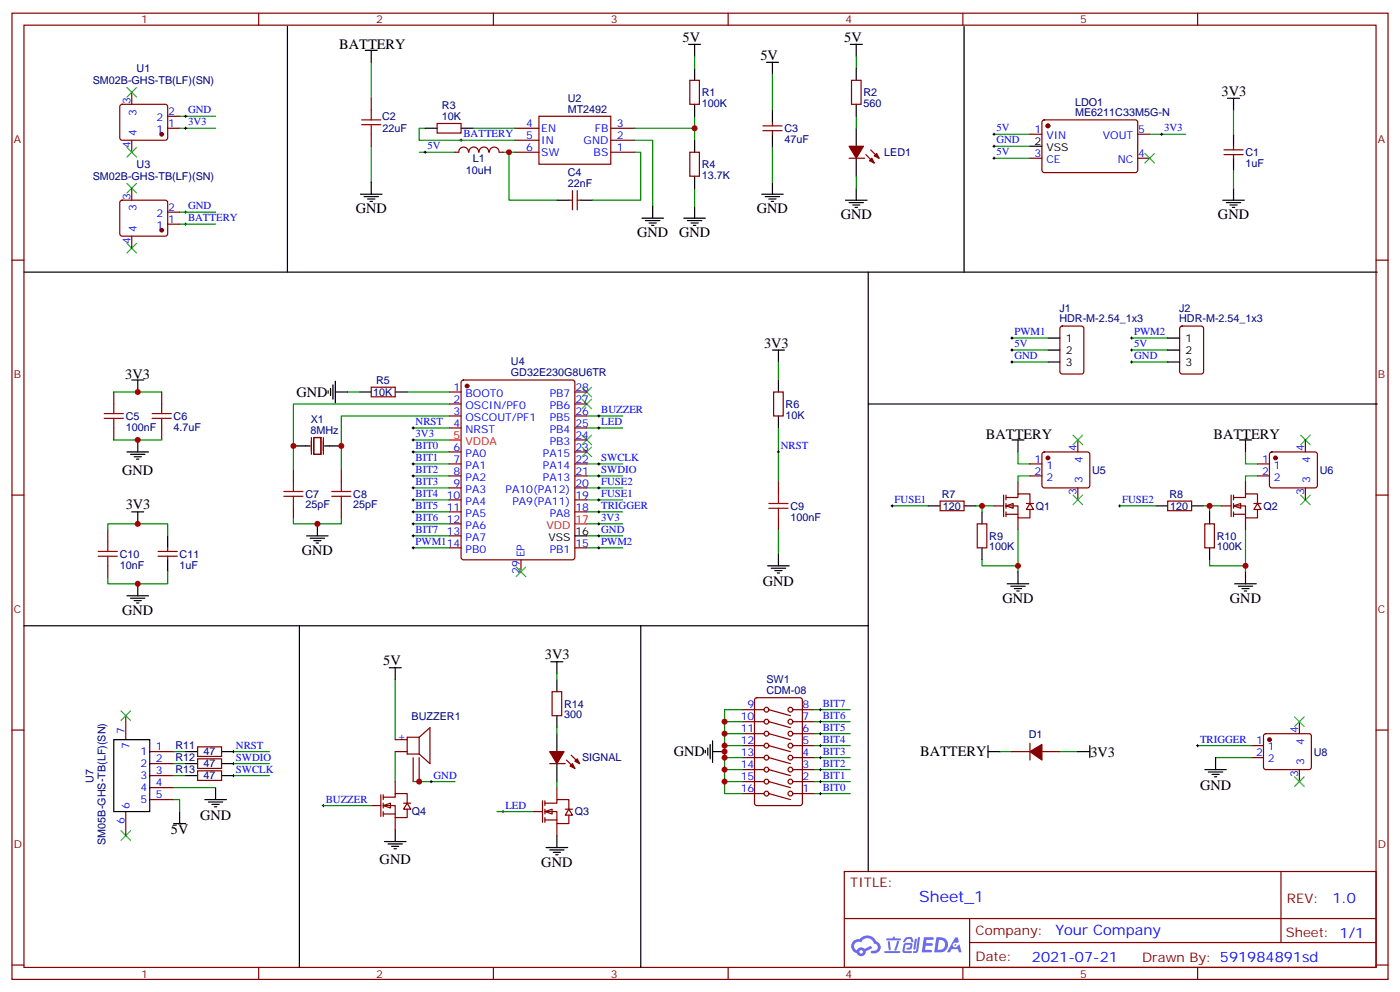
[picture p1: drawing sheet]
<svg xmlns="http://www.w3.org/2000/svg" width="412mm" height="292mm" viewBox="0 0 412 292" stroke-linecap="round" stroke-linejoin="round" font-family="sans-serif">
<g fill="none" stroke="#870000" stroke-width=".35">
<path d="M3.5 3.9h405.4v284.3h-405.4zM7.1 7.4h398.2v277.3h-398.2zM76.2 3.9v3.5M145.3 3.9v3.5M214.5 3.9v3.5M283.6 3.9v3.5M352.8 3.9v3.5M3.5 76.6h3.6M405.3 76.6h3.6M3.5 145.7h3.6M405.3 145.7h3.6M3.5 214.8h3.6"/>
<path d="M405.3 214.8h3.6M248.7 256.5h156.6v28.2h-156.6zM377.3 256.5v20.9M248.7 270.3h156.5M285.6 277.4h119.6M285.6 270.3v14.1M3.5 284h3.6M76.2 284.7v3.5M145.3 284.7v3.5M214.5 284.7v3.5M283.6 284.7v3.5M352.8 284.7v3.5"/>
<path d="M405.3 284h3.6"/>
</g>
<g fill="#5487ff">
<path d="M272.1 275.8h2.6l.3 .2-.1 .6h-2l-.1 .9h1.6l.4 .4-.4 .4h-1.7l-.2 1.2 1.8 .1 .3 .3-.2 .3-2.9 .1z"/>
<path d="M281.4 275.9h.7l.4 1.3-.7 .3a.74 .74 0 0 0-1.1 .3 .74 .74 0 0 0 .5 1 .74 .74 0 0 0 .9-.6l.5-.3 .7 2.3h-.9l-.2-.9h-1.9l-.5 .9h-.9z"/>
<path d="M269.5 276.2h.6l-.4 3a.31 .31 0 0 1-.3 .2 .31 .31 0 0 1-.3-.3z"/>
<path d="M270.4 275.8h.6l-.5 3.9a.89 .89 0 0 1-.7 .7 .89 .89 0 0 1-.9-.3l1-.4z"/>
<path d="M266.8 275.9l.6-.2 1.2 .2 .5 1.2-.6 .2-.4-1-1 .2a.95 .95 0 0 1-1 .8l-.1-.2z"/>
<path d="M266.4 277.6l1.8-.2a1.04 1.04 0 0 1 .6 1.1 1.04 1.04 0 0 1-.8 .9h-.7a.29 .29 0 0 1-.3-.3 .29 .29 0 0 1 .3-.2l.7-.1 .2-.8-1.4 .1-.4 1.7 1.9 .1a.29 .29 0 0 1 .3 .3 .29 .29 0 0 1-.3 .3l-2-.1-.4-.2 .2-2.1z"/>
<path d="M260.5 279.9h4.4a.3 .3 0 0 1 .3 .3 .3 .3 0 0 1-.3 .3h-4.3z"/>
<path d="M264.3 276.9h.6l-.5 1.7a1.02 1.02 0 0 1-.7 1.2l-.2-.3z"/>
<path d="M261.5 277h.6l.3 2.4-.3 .3-.3-.2z"/>
<path d="M261.1 276.2h1.9l.2-.6h.5l-.1 .6h1.5a.29 .29 0 0 1 .3 .3 .29 .29 0 0 1-.3 .2h-3.9z"/>
<path d="M275.8 275.8l-.6 4.5h1.4a2.27 2.27 0 0 0 2.7-2.3 2.27 2.27 0 0 0-2.7-2.2zM276.6 276.6a1.5 1.5 0 0 1 1.8 1.5 1.5 1.5 0 0 1-1.9 1.4h-.3z"/>
<path d="M251.4 277a2.09 2.09 0 0 0 1 3.5 1.37 1.37 0 0 0 1.5 .9 1.37 1.37 0 0 0 1.1-1.4l2-1-.5-.7-1.8 .9a1.4 1.4 0 0 0-2.3 .5 1.32 1.32 0 0 1-.6-1.9 1.32 1.32 0 0 1 1.9-.5 2.02 2.02 0 0 1 2-1.2 2.02 2.02 0 0 1 1.8 1.6 1.09 1.09 0 0 1 1.1 1.4 1.09 1.09 0 0 1-1.6 .7 .41 .41 0 0 0-.5 .3 .41 .41 0 0 0 .4 .5 1.89 1.89 0 0 0 2.4-1.2 1.89 1.89 0 0 0-1.2-2.4 2.98 2.98 0 0 0-5-.7l-1 .2zM253.2 280.1a.52 .52 0 0 1 1 0 .52 .52 0 0 1-1 0z"/>
<circle cx="281.4" cy="278.1" r=".28"/>
</g>
<g fill="none" stroke="#870000" stroke-width=".35">
<path d="M35.5 30.9l.5-.2h12.7l.5 .2 .2 .5-.1 9.4-.6 .5-13-.1-.4-.6v-9.2zM38.8 27.2v3.5M49.4 37.7h3.5M49.4 34.2h3.5M109.4 28.9v3.6M109.4 39.5v3.5M128.8 36.3h7v2.9h-7zM151.7 37.7h7M158.7 34.2h21.2v14.1h-21.2zM179.9 37.7h7.1M203.2 23.6h2.8v7.1h-2.8zM35.5 59.1l.5-.2h12.7l.5 .2 .2 .5-.1 9.5-.6 .4-13-.1-.4-.6v-9.2z"/>
<path d="M38.8 41.3v3.5M38.8 55.4v3.5M151.7 44.8h7M151.7 41.3h7M167.6 58.9h1M168.6 56.1v5.6M170 56.1v5.6M170 58.9h1.1M179.9 44.8h7.1M179.9 41.3h7.1M250.1 46.6h4.6M255.1 45.5l2.4 2.5"/>
<path d="M256.5 44.1l2.4 2.5M38.8 69.5v3.5M49.4 66h3.5M49.4 62.4h3.5M33.5 115.4v3.5M47.6 115.4v3.5M33.5 125.9v3.6M47.6 125.9v3.6M31.7 155.9v3.6M31.7 166.5v3.5M46.6 163.7h5.6M46.6 162.3h5.6"/>
<path d="M49.4 161.2v1.1M49.4 163.7v1M37 210.6v7.1M37 238.8v7.1M44.1 221.2h7.1M44.1 224.7h7.1M44.1 228.2h7.1M44.1 231.8h7.1M44.1 235.3h7.1"/>
</g>
<g fill="#870000" stroke="#870000" stroke-width=".35">
<path d="M250.1 43h4.3l-2.2 3.6z"/>
<path d="M256.1 47.3l.7-.7 .7 1.4z"/>
<path d="M258.2 45.2l.7 1.4-1.4-.7z"/>
<circle cx="47.6" cy="39.5" r=".53"/>
<circle cx="47.6" cy="67.7" r=".53"/>
</g>
<g fill="none" stroke="#008700" stroke-width=".35">
<path d="M109.4 18.3v10.6M204.6 16.6v3.5M252.2 16.6v3.5M52.9 37.7h10.6M52.9 34.2h10.6M125.2 37.7h-1.7v3.6h28.2M139.3 37.7h12.4M204.6 34.2v3.5h-17.6M204.6 37.7v3.6M252.2 34.2v3.5M109.4 43v10.6M123.5 44.8h10.6"/>
<path d="M148.2 44.8h3.5M149.9 44.8v14.1h14.1M187 41.3h5.3v19.4M187 44.8h1.7v14.1h-14.1M252.2 51.9v3.5M52.9 62.4h10.6M52.9 66h10.6M229.3 106.5v5.3M229.3 125.9v15.9M299.9 133v3.5h3.5M31.7 155.9v-1.7h17.7v3.5M229.3 155.9v7.1"/>
<path d="M49.4 168.3v3.5h-17.7v-1.8M51.2 235.3h1.7v3.5M51.2 221.2h3.5M51.2 224.7h3.5M51.2 228.2h3.5M51.2 231.8h12.3M68.8 221.2h10.6M68.8 224.7h10.6M68.8 228.2h10.6"/>
</g>
<g fill="none" stroke="#000" stroke-width=".29">
<path d="M54.3 37.7h.7M54.3 34.2h.7M54.7 33.9v.7M54.7 37.4v.7M124.9 44.8h.7M125.2 44.4v.8M135.5 41.3h.7M135.8 40.9v.7M54.3 62.4h.7M54.3 66h.7M54.7 62.1v.7M54.7 65.6v.7"/>
<path d="M229 133h.7M229.3 132.6v.7M68.4 221.2h.7M68.4 224.7h.7M68.4 228.2h.7M68.8 220.8v.7M68.8 224.4v.7M68.8 227.9v.7"/>
</g>
<path d="M37.4 25.8l2.8 2.8M40.2 25.8l-2.8 2.8M37.4 43.4l2.8 2.8M37.4 54l2.8 2.8M40.2 43.4l-2.8 2.8M40.2 54l-2.8 2.8M37.4 71.6l2.8 2.8M40.2 71.6l-2.8 2.8M35.6 209.2l2.9 2.8M38.5 209.2l-2.9 2.8M35.6 244.5l2.9 2.8M38.5 244.5l-2.9 2.8" fill="none" stroke="#3c3" stroke-width=".35"/>
<g fill="none" stroke="#000" stroke-width=".35">
<path d="M107.6 14.8h3.5M109.4 14.8v3.5M202.8 13.1h3.6M204.6 13.1v3.5M225.8 18.3h3.5M227.5 18.3v3.6M250.5 13.1h3.5M252.2 13.1v3.5M125.2 37.7h3.6M135.8 37.7h3.5M204.6 20.1v3.5M204.6 30.7v3.5"/>
<path d="M252.2 37.7v5.3M106.2 57.2h6.3M107.2 57.9h4.3M108.3 58.6h2.1M109 59.3h.7M109.4 53.6v3.6M164 58.9h3.6M171.1 58.9h3.5M224.4 57.2h6.3M225.4 57.9h4.3M226.5 58.6h2.1M227.2 59.3h.7"/>
<path d="M227.5 53.6v3.6M249.1 58.9h6.3M250.1 59.6h4.3M252.2 46.6v5.3M252.2 55.4v3.5M189.1 64.2h6.3M190.1 64.9h4.3M191.2 65.6h2.1M191.9 66.3h.7M192.3 60.7v3.5M201.4 64.2h6.4M202.5 64.9h4.2"/>
<path d="M203.6 65.6h2.1M204.3 66.3h.7M204.6 60.7v3.5M251.2 60.3h2.1M251.9 61h.7M38.8 111.8h3.5M40.6 111.8v3.6M227.5 103h3.6M229.3 103v3.5M37.4 133h6.3M38.5 133.7h4.2M39.5 134.4h2.1"/>
<path d="M40.2 135.1h.7M40.6 129.5v3.5M298.1 129.5h3.5M299.9 129.5v3.5M38.8 150.6h3.5M40.6 150.6v3.6M49.4 157.7v3.5M37.4 175.3h6.3M38.5 176h4.2M39.5 176.7h2.1M40.2 177.4h.7M40.6 171.8v3.5"/>
<path d="M49.4 164.7v3.6M226.1 166.5h6.4M227.2 167.2h4.2M228.2 167.9h2.2M229 168.6h.7M229.3 163v3.5M33.5 217.7h10.6v21.1h-10.6zM52.9 238.8v3.6M60.3 235.3h6.4M61.4 236h4.2M62.4 236.7h2.2M63.1 237.4h.8"/>
<path d="M63.5 231.8v3.5M51.2 242.4h3.5"/>
</g>
<g fill="none" stroke="#a10000" stroke-width=".35">
<path d="M106.5 36.7h5.7M106.5 35.3h5.7M109.4 32.5v2.8M109.4 36.7v2.8M33.5 118.9v2.8M47.6 118.9v2.8M30.7 123.1h5.6M30.7 121.7h5.6M33.5 123.1v2.8M44.8 123.1h5.6M44.8 121.7h5.6M47.6 123.1v2.8"/>
<path d="M31.7 159.5v2.8M28.9 162.3h5.7M28.9 163.7h5.7M31.7 163.7v2.8"/>
</g>
<path d="M296.3 148.9l2.1-.7v1.4z" fill="#fff" stroke="#870000" stroke-width=".35"/>
<g fill="none" stroke="#870000" stroke-width=".35">
<path d="M303.4 136.5h3.5M307.2 133.2l.4-.2h12.7l.5 .2 .2 .5v9.4l-.7 .5-13-.1-.4-.6v-9.2zM317.5 129.5v3.5M370.4 136.5h3.5M374.2 133.2l.4-.2h12.7l.5 .2 .3 .5-.1 9.4-.7 .5-12.9-.1-.5-.6v-9.2zM384.5 129.5v3.5M276.9 147.5h7.1v2.8h-7.1zM287.9 154.2h2.8v7h-2.8zM292.8 148.9h2.8M295.6 145.7v6.3M296.3 146.4h3.6v-1.1h3.5v2.9M296.3 148.9h3.6v3.5h3.5v-2.5"/>
<path d="M296.3 151.3h3.6M296.3 145.7v1.4M296.3 148.2v1.4M296.3 150.6v1.4M299.9 141.8v3.5M299.9 152.4v3.5M302.3 148.2h2.1M303.4 148.2l1 1.7h-2.1zM303.4 140.1h3.5M317.5 143.6v3.5M344 147.5h7v2.8h-7zM354.9 154.2h2.8v7h-2.8z"/>
<path d="M370.4 140.1h3.5M384.5 143.6v3.5"/>
</g>
<path d="M262.8 148.9h10.6M287.5 148.9h5.3M289.3 148.9v1.7M299.9 155.9v12.4M303.4 140.1h-3.5v1.7M329.8 148.9h10.6M354.5 148.9h5.3M356.3 148.9v1.7M366.9 155.9v12.4M370.4 140.1h-3.5v1.7M289.3 164.7v1.8h10.6M356.3 164.7v1.8h10.6" fill="none" stroke="#008700" stroke-width=".35"/>
<g fill="none" stroke="#000" stroke-width=".35">
<path d="M273.4 148.9h3.5M284 148.9h3.5M289.3 150.6v3.6M340.4 148.9h3.6M351 148.9h3.5M356.3 150.6v3.6M289.3 161.2v3.5M296.7 171.8h6.3M297.7 172.5h4.3M298.8 173.2h2.1M299.5 173.9h.7M299.9 168.3v3.5"/>
<path d="M356.3 161.2v3.5M363.7 171.8h6.4M364.8 172.5h4.2M365.8 173.2h2.1M366.5 173.9h.7M366.9 168.3v3.5"/>
</g>
<path d="M262.5 148.9h.7M262.8 148.5v.7M329.5 148.9h.7M329.8 148.5v.7" fill="none" stroke="#000" stroke-width=".29"/>
<g fill="#870000" stroke="#870000" stroke-width=".35">
<circle cx="308.7" cy="134.8" r=".53"/>
<circle cx="375.7" cy="134.8" r=".53"/>
</g>
<path d="M316.1 128.1l2.8 2.8M318.9 128.1l-2.8 2.8M383.1 128.1l2.8 2.8M385.9 128.1l-2.8 2.8M316.1 145.7l2.8 2.8M318.9 145.7l-2.8 2.8M383.1 145.7l2.8 2.8M385.9 145.7l-2.8 2.8" fill="none" stroke="#3c3" stroke-width=".35"/>
<path d="M363.4 148.9l2.1-.7v1.4z" fill="#fff" stroke="#870000" stroke-width=".35"/>
<g fill="none" stroke="#870000" stroke-width=".35">
<path d="M312.4 96.2l.5-.2h5.7l.6 .4 .1 13-.5 .6-5.9 .1-.6-.5-.1-12.9zM347.7 96.2l.5-.2h5.6l.7 .4v13l-.4 .6-5.9 .1-.7-.5v-12.9zM359.8 148.9h2.9M362.7 145.7v6.3M363.4 146.4h3.5v-1.1h3.5v2.9M363.4 148.9h3.5v3.5h3.5v-2.5M363.4 151.3h3.5M363.4 145.7v1.4M363.4 148.2v1.4M363.4 150.6v1.4M366.9 141.8v3.5M366.9 152.4v3.5"/>
<path d="M369.4 148.2h2.1M370.4 148.2l1.1 1.7h-2.1zM218.7 219.4h6.4M218.7 215.9h6.4M218.7 212.4h6.4M218.7 208.8h6.4M222.5 205.5l.5-.2h12.7l.6 .4 .1 30.7-.5 .6-12.9 .1-.7-.5-.1-30.6zM226.5 219.4l6.3 1.8M226.5 215.9l6.3 1.8M226.5 212.4l6.3 1.7M226.5 208.8l6.3 1.8M233.5 219.4h6.4"/>
<path d="M233.5 215.9h6.4M233.5 212.4h6.4M233.5 208.8h6.4M303.4 218.7v5M368.7 219.4h3.5M372.4 216.1l.5-.2h12.7l.5 .2 .2 .5-.1 9.5-.6 .4-13-.1-.4-.6v-9.2zM382.8 212.4v3.5M218.7 233.5h6.4M218.7 230h6.4M218.7 226.5h6.4M218.7 223h6.4M226.5 233.5l6.3 1.8"/>
<path d="M226.5 230l6.3 1.8M226.5 226.5l6.3 1.7M226.5 223l6.3 1.7M233.5 233.5h6.4M233.5 230h6.4M233.5 226.5h6.4M233.5 223h6.4M298.1 221.2h5.3M306.9 221.2h5.3M368.7 223h3.5M382.8 226.5v3.5"/>
<circle cx="225.8" cy="219.4" r=".71"/>
<circle cx="225.8" cy="212.4" r=".71"/>
<circle cx="225.8" cy="208.8" r=".71"/>
<circle cx="225.8" cy="215.9" r=".71"/>
<circle cx="232.8" cy="212.4" r=".71"/>
<circle cx="232.8" cy="208.8" r=".71"/>
<circle cx="232.8" cy="215.9" r=".71"/>
<circle cx="232.8" cy="219.4" r=".71"/>
<circle cx="225.8" cy="230" r=".71"/>
<circle cx="225.8" cy="226.5" r=".71"/>
<circle cx="225.8" cy="223" r=".71"/>
<circle cx="225.8" cy="233.5" r=".71"/>
<circle cx="232.8" cy="223" r=".71"/>
<circle cx="232.8" cy="233.5" r=".71"/>
<circle cx="232.8" cy="230" r=".71"/>
<circle cx="232.8" cy="226.5" r=".71"/>
</g>
<g fill="none" stroke="#008700" stroke-width=".35">
<path d="M204.6 55.4v5.3M298.1 99.5h10.6M333.4 99.5h10.6M298.1 103h10.6M298.1 106.5h10.6M333.4 103h10.6M333.4 106.5h10.6M366.9 133v3.5h3.5M213.4 212.4h5.3M213.4 215.9h5.3M213.4 219.4h5.3M218.7 208.8h-5.3v24.7h5.3"/>
<path d="M239.9 208.8h10.6M239.9 212.4h10.6M239.9 215.9h10.6M239.9 219.4h10.6M352.8 219.4h15.9M213.4 223h5.3M213.4 226.5h5.3M213.4 230h5.3M239.9 223h10.6M239.9 226.5h10.6M239.9 230h10.6M239.9 233.5h10.6"/>
<path d="M294.6 221.2h3.5M312.2 221.2h5.3M358.1 223h10.6"/>
</g>
<g fill="none" stroke="#000" stroke-width=".35">
<path d="M308.7 99.5h3.5M344 99.5h3.5M308.7 106.5h3.5M308.7 103h3.5M344 106.5h3.5M344 103h3.5M365.1 129.5h3.6M366.9 129.5v3.5M162.3 194.7h3.5M164 194.7v3.6M209.2 219.1v4.2M209.9 218v6.4"/>
<path d="M291 219.4v3.6M321 219.4v3.6M207.8 220.8v.7M208.5 220.1v2.1M209.9 221.2h3.5M291 221.2h3.6M317.5 221.2h3.5M354.9 226.5h6.3M356 227.2h4.2M357 227.9h2.1M357.7 228.6h.7M358.1 223v3.5"/>
<path d="M113.2 247.6h6.4M114.3 248.4h4.2M115.4 249.1h2.1M116.1 249.8h.7M116.4 244.1v3.5M160.9 249.4h6.3M161.9 250.1h4.3M163 250.8h2.1M163.7 251.5h.7M164 245.9v3.5"/>
</g>
<g fill="none" stroke="#000" stroke-width=".29">
<path d="M297.7 99.5h.7M298.1 99.1v.7M333 99.5h.7M333.4 99.1v.7M297.7 103h.7M297.7 106.5h.7M298.1 102.7v.7M298.1 106.2v.7M333 103h.7M333 106.5h.7M333.4 102.7v.7M333.4 106.2v.7"/>
<path d="M352.4 219.4h.7M352.8 219.1v.7"/>
</g>
<g fill="#870000" stroke="#870000" stroke-width=".35">
<path d="M303.4 221.2l3.5-2.1v4.6z"/>
<circle cx="373.9" cy="217.7" r=".53"/>
</g>
<path d="M381.4 211l2.8 2.8M384.2 211l-2.8 2.8M381.4 228.6l2.8 2.8M384.2 228.6l-2.8 2.8" fill="none" stroke="#3c3" stroke-width=".35"/>
<path d="M160.5 238.8l2.1-.7v1.4z" fill="#fff" stroke="#870000" stroke-width=".35"/>
<g fill="none" stroke="#870000" stroke-width=".35">
<path d="M162.6 203.6h2.9v7h-2.9zM157 238.8h2.8M159.8 235.7v6.3M160.5 236.4h3.5v-1.1h3.6v2.8M160.5 238.8h3.5v3.6h3.6v-2.5M160.5 235.7v1.4M160.5 238.1v1.4M164 231.8v3.5M166.5 238.1h2.1M167.6 238.1l1 1.8h-2.1zM160.5 241.3h3.5M160.5 240.6v1.4"/>
<path d="M164 242.4v3.5"/>
</g>
<path d="M116.4 200v17.7" fill="none" stroke="#008700" stroke-width=".35"/>
<path d="M94.9 237.1h.7M95.2 236.7v.7M147.8 238.8h.7M148.2 238.5v.7" fill="none" stroke="#000" stroke-width=".29"/>
<path d="M164 200v3.6M164 210.6v3.5" fill="none" stroke="#000" stroke-width=".35"/>
<path d="M112.9 237.1l2.1-.7v1.4z" fill="#fff" stroke="#870000" stroke-width=".35"/>
<g fill="none" stroke="#870000" stroke-width=".35">
<path d="M224.7 38.5h5.7M224.7 37h5.7M227.5 36v1M227.5 38.5v1M250.8 23.6h2.8v7.1h-2.8zM303.4 39.5h3.5M307.2 35.5l.4-.2h27.1l.4 .7v14.4l-.7 .4-27.1-.1-.4-.6v-14.1zM335.1 39.5h3.6M138 44.8a1.41 1.41 0 0 0-1.4-1.5 1.41 1.41 0 0 0-1.4 1.5h-1.1M138.1 44.8a1.41 1.41 0 0 1 1.5-1.5 1.41 1.41 0 0 1 1.4 1.5M141.1 44.8a1.41 1.41 0 0 1 1.4-1.5 1.41 1.41 0 0 1 1.4 1.5M144.2 44.8a1.41 1.41 0 0 1 1.4-1.5 1.41 1.41 0 0 1 1.4 1.5"/>
<path d="M147.1 44.8h1.1M203.2 44.8h2.8v7.1h-2.8zM303.4 46.6h3.5M335.1 46.6h3.6M360.5 45.5h5.7M360.5 44.1h5.7M363.4 43v1.1M363.4 45.5v1.1M109.4 113.9h7v2.9h-7zM132.3 115.4h3.5M132.3 118.9h3.5M136.1 112l.4-.2h32.1l.7 .5v51.7l-.4 .7h-32.4l-.6-.4-.1-51.8z"/>
<path d="M169.3 115.4h3.6M169.3 118.9h3.6M227.9 115.4h2.8v7h-2.8zM86.4 138.3v3.5M91.7 128.8v4.9M92.4 128.8h2.1v4.9h-2.1zM95.2 128.8v4.9M100.5 138.3v3.5M132.3 122.4h3.5M132.3 125.9h3.5M132.3 133h3.5M132.3 136.5h3.5"/>
<path d="M169.3 122.4h3.6M169.3 125.9h3.6M169.3 133h3.6M169.3 136.5h3.6M169.3 129.5h3.6M86.4 148.9v3.5M100.5 148.9v3.5M132.3 140.1h3.5M132.3 143.6h3.5M132.3 147.1h3.5M132.3 150.6h3.5M132.3 154.2h3.5"/>
<path d="M132.3 157.7h3.5M169.3 140.1h3.6M169.3 143.6h3.6M169.3 147.1h3.6M169.3 150.6h3.6M229.3 141.8v3.5M229.3 152.4v3.5M132.3 161.2h3.5M153.5 164.7v3.6M169.3 161.2h3.6M58.2 219.8h7.1v2.8h-7.1zM116.4 217.7h3.5"/>
<path d="M123.5 217l3.1-2.9v10.6l-3.1-2.8M123.5 217v4.9M123.5 217h-3.6v4.9h3.6M58.2 223.3h7.1v2.8h-7.1zM58.2 226.8h7.1v2.9h-7.1zM109.4 237.1h2.8M112.2 233.9v6.3M112.9 234.6h3.5v-1.1h3.5v2.9M112.9 237.1h3.5v3.5h3.5v-2.5M112.9 239.5h3.5M112.9 233.9v1.4M112.9 236.4v1.4"/>
<path d="M112.9 238.8v1.4M116.4 230v3.5M116.4 221.2h3.5M118.9 236.4h2.1M119.9 236.4l1.1 1.7h-2.1zM121.7 223v7M123.5 223v7M161.9 224.7h4.6M166.9 223.7l2.4 2.4M168.3 222.2l2.4 2.5M116.4 240.6v3.5"/>
</g>
<g fill="none" stroke="#008700" stroke-width=".35">
<path d="M227.5 21.9v10.6M292.8 39.5h10.6M338.7 39.5h10.5M363.4 32.5v7M227.5 43v10.6M292.8 43h10.6M292.8 46.6h10.6M363.4 50.1v5.3M33.5 115.4h14.1M102.3 115.4h3.5M119.9 115.4h12.4M132.3 118.9h-45.9v19.4"/>
<path d="M33.5 129.5h14.1M121.7 125.9h10.6M121.7 129.5h10.6M121.7 133h10.6M121.7 136.5h10.6M132.3 122.4h-31.8v15.9M172.9 125.9h10.5M172.9 136.5h10.5M172.9 122.4h10.5M86.4 152.4v1.8h14.1v-1.8M121.7 154.2h10.6M121.7 157.7h10.6"/>
<path d="M121.7 140.1h10.6M121.7 143.6h10.6M121.7 147.1h10.6M121.7 150.6h10.6M172.9 154.2h10.5M172.9 157.7h10.5M172.9 140.1h10.5M172.9 143.6h10.5M172.9 147.1h10.5M172.9 150.6h10.5M121.7 161.2h10.6M172.9 161.2h10.5"/>
<path d="M164 198.3v1.7M164 214.1v1.8M95.2 237.1h14.2M116.4 221.2v8.8M121.7 230h12.4M146.4 238.8h10.6M164 230v1.8"/>
</g>
<g fill="none" stroke="#000" stroke-width=".35">
<path d="M84.7 7.8v72.3M284 7.8v72.3M227.5 32.5v3.5M227.5 39.5v3.5M252.2 20.1v3.5M252.2 30.7v3.5M361.6 28.9h3.5M363.4 28.9v3.6M363.4 39.5v3.5M204.6 41.3v3.5M204.6 51.9v3.5M303.4 43h3.5"/>
<path d="M360.2 58.9h6.3M361.2 59.6h4.3M363.4 46.6v3.5M363.4 55.4v3.5M362.3 60.3h2.1M363 61h.7M7.1 80.1h398.6M255.8 80.1v104h-248.7M96.7 115v.7M97.4 114.3v2.1M98.1 113.2v4.3M98.8 115.4h3.5"/>
<path d="M98.8 112.2v6.3M105.8 115.4h3.6M116.4 115.4h3.5M229.3 111.8v3.6M255.8 118.9h149.9M86.4 131.2h5M95.6 131.2h4.9M229.3 122.4v3.5M90.3 157.7h6.4M91.4 158.4h4.2M92.4 159.1h2.1M93.1 159.8h.7"/>
<path d="M93.5 154.2v3.5M169.3 157.7h3.6M88.2 184.1v100.6M114.7 196.5h3.5M116.4 196.5v3.5M188.7 184.1v100.6M255.8 184.1v72.4M164 215.9v5.3M54.7 221.2h3.5M54.7 224.7h3.5M54.7 228.2h3.5M65.3 221.2h3.5"/>
<path d="M65.3 224.7h3.5M65.3 228.2h3.5M164 224.7v5.3"/>
</g>
<g fill="#870000" stroke="#870000" stroke-width=".35">
<path d="M161.9 221.2h4.3l-2.2 3.5z"/>
<path d="M167.9 225.4l.7-.7 .7 1.4z"/>
<path d="M169.3 224l.7-.7 .7 1.4z"/>
<circle cx="308.7" cy="37" r=".53"/>
<circle cx="137.6" cy="113.6" r=".53"/>
</g>
<g fill="none" stroke="#000" stroke-width=".29">
<path d="M292.5 39.5h.7M292.8 39.2v.7M341.8 39.5h.7M342.2 39.2v.7M292.5 46.6h.7M292.5 43h.7M292.8 42.7v.7M292.8 46.2v.7M121.4 125.9h.7M121.4 129.5h.7M121.4 133h.7M121.4 136.5h.7"/>
<path d="M121.7 125.6v.7M121.7 129.1v.7M121.7 132.6v.7M121.7 136.2v.7M121.7 139.7v.7M176 125.9h.7M176 136.5h.7M176 122.4h.7M176.4 122.1v.7M176.4 125.6v.7M176.4 136.2v.7M176.4 139.7v.7"/>
<path d="M121.4 154.2h.7M121.4 157.7h.7M121.4 140.1h.7M121.4 143.6h.7M121.4 147.1h.7M121.4 150.6h.7M121.7 143.2v.7M121.7 146.8v.7M121.7 150.3v.7M121.7 153.8v.7M121.7 157.3v.7M176 154.2h.7"/>
<path d="M176 157.7h.7M176 140.1h.7M176 143.6h.7M176 147.1h.7M176 150.6h.7M176.4 143.2v.7M176.4 146.8v.7M176.4 150.3v.7M176.4 153.8v.7M176.4 157.3v.7M121.4 161.2h.7M121.7 160.9v.7"/>
<path d="M176 161.2h.7M176.4 160.9v.7M241.3 219.4h.7M241.3 215.9h.7M241.3 212.4h.7M241.3 208.8h.7M241.7 208.5v.7M241.7 212v.7M241.7 215.5v.8M241.7 219.1v.7M126.6 230h.8M127 229.7v.7"/>
<path d="M241.3 233.5h.7M241.3 230h.7M241.3 226.5h.7M241.3 223h.7M241.7 222.6v.7M241.7 226.1v.7M241.7 229.7v.7M241.7 233.2v.7"/>
</g>
<path d="M83.6 146h5.7M83.6 144.6h5.7M86.4 141.8v2.8M86.4 146v2.9M97.7 146h5.7M97.7 144.6h5.7M100.5 141.8v2.8M100.5 146v2.9M226.5 149.6h5.6M226.5 148.2h5.6M229.3 145.3v2.9M229.3 149.6v2.8" fill="none" stroke="#a10000" stroke-width=".35"/>
<path d="M337.3 45.2l2.8 2.8M340.1 45.2l-2.8 2.8M171.4 117.5l2.9 2.8M171.4 113.9l2.9 2.9M174.3 117.5l-2.9 2.8M174.3 113.9l-2.9 2.9M171.4 131.6l2.9 2.8M171.4 128.1l2.9 2.8M174.3 131.6l-2.9 2.8M174.3 128.1l-2.9 2.8M152 166.9l2.9 2.8M154.9 166.9l-2.9 2.8" fill="none" stroke="#3c3" stroke-width=".35"/>
<path d="M132.3 129.5h3.5M169.3 154.2h3.6" fill="none" stroke="#f00" stroke-width=".35"/>
<g fill="#c00">
<circle cx="149.9" cy="44.8" r=".88"/>
<circle cx="204.6" cy="37.7" r=".88"/>
<circle cx="40.6" cy="154.2" r=".88"/>
<circle cx="40.6" cy="171.8" r=".88"/>
<circle cx="289.3" cy="148.9" r=".88"/>
<circle cx="299.9" cy="166.5" r=".88"/>
<circle cx="366.9" cy="166.5" r=".88"/>
<circle cx="356.3" cy="148.9" r=".88"/>
<circle cx="213.4" cy="223" r=".88"/>
<circle cx="213.4" cy="226.5" r=".88"/>
<circle cx="213.4" cy="230" r=".88"/>
<circle cx="213.4" cy="219.4" r=".88"/>
<circle cx="213.4" cy="215.9" r=".88"/>
<circle cx="213.4" cy="212.4" r=".88"/>
<circle cx="213.4" cy="221.2" r=".88"/>
<circle cx="40.6" cy="115.4" r=".88"/>
<circle cx="40.6" cy="129.5" r=".88"/>
<circle cx="93.5" cy="154.2" r=".88"/>
<circle cx="86.4" cy="131.2" r=".88"/>
<circle cx="100.5" cy="131.2" r=".88"/>
<circle cx="123.5" cy="230" r=".88"/>
</g>
<text font-size="4.6" fill="#00f" x="270.8" y="265.5">Sheet_1</text>
<g font-size="4.2">
<text x="99.9" y="14.5">BATTERY</text>
<text x="201.1" y="12.3">5V</text>
<text x="224" y="17.6">5V</text>
<text x="248.7" y="12.3">5V</text>
<text x="359.8" y="28.2">3V3</text>
<text x="104.8" y="62.8">GND</text>
<text x="223" y="62.8">GND</text>
<text x="247.6" y="64.6">GND</text>
<text x="358.8" y="64.6">GND</text>
<text x="187.7" y="69.8">GND</text>
<text x="200" y="69.8">GND</text>
<text x="225.1" y="102.3">3V3</text>
<text x="36.9" y="111.5">3V3</text>
<text x="87.3" y="116.8">GND</text>
<text x="290.4" y="129.2">BATTERY</text>
<text x="357.5" y="129.2">BATTERY</text>
<text x="36" y="139.7">GND</text>
<text x="37" y="149.9">3V3</text>
<text x="88.9" y="163.3">GND</text>
<text x="224.7" y="172.6">GND</text>
<text x="295.3" y="177.4">GND</text>
<text x="362.3" y="177.4">GND</text>
<text x="36" y="181">GND</text>
<text x="112.9" y="195.8">5V</text>
<text x="160.5" y="194">3V3</text>
<text x="198.4" y="222.6">GND</text>
<text x="271.1" y="222.6">BATTERY</text>
<text x="321.2" y="222.6">3V3</text>
<text x="353.5" y="232.6">GND</text>
<text x="50.3" y="245.6">5V</text>
<text x="58.9" y="241.4">GND</text>
<text x="111.8" y="254.4">GND</text>
<text x="159.5" y="255.1">GND</text>
</g>
<g font-size="4.2" fill="#00f">
<text x="392.5" y="265.7">1.0</text>
<text x="310.9" y="275.3">Your Company</text>
<text x="304" y="283.1">2021-07-21</text>
</g>
<g font-size="3.9" fill="#800">
<text x="250.5" y="261.1">TITLE:</text>
<text x="379.1" y="265.7">REV:</text>
<text x="287.4" y="275.3">Company:</text>
<text x="378.7" y="275.9">Sheet: 1/1</text>
<text x="287.4" y="282.9">Date:</text>
<text x="336.4" y="283">Drawn By: 591984891sd</text>
</g>
<g font-size="3.2" fill="#800">
<text x="41.6" y="6.9">1</text>
<text x="110.8" y="6.9">2</text>
<text x="179.9" y="6.9">3</text>
<text x="249.1" y="6.9">4</text>
<text x="318.2" y="6.9">5</text>
<text x="4.1" y="42">A</text>
<text x="405.9" y="42">A</text>
<text x="4.1" y="111.1">B</text>
<text x="405.9" y="111.1">B</text>
<text x="4.1" y="180.3">C</text>
<text x="405.9" y="180.3">C</text>
<text x="4.1" y="249.4">D</text>
<text x="405.9" y="249.4">D</text>
<text x="41.6" y="287.7">1</text>
<text x="110.8" y="287.7">2</text>
<text x="179.9" y="287.7">3</text>
<text x="249.1" y="287.7">4</text>
<text x="318.2" y="287.7">5</text>
</g>
<g font-size="3.2" fill="#000080">
<text x="40.2" y="21.2">U1</text>
<text x="27.3" y="24.8">SM02B-GHS-TB(LF)(SN)</text>
<text x="167.2" y="30">U2</text>
<text x="206.7" y="28.3">R1</text>
<text x="254.4" y="28.3">R2</text>
<text x="112.6" y="35.4">C2</text>
<text x="130.2" y="35.3">10K</text>
<text x="130.2" y="32.1">R3</text>
<text x="167.2" y="33.2">MT2492</text>
<text x="206.7" y="31.5">100K</text>
<text x="254.4" y="31.5">560</text>
<text x="316.7" y="31.1">LDO1</text>
<text x="316.7" y="34.2">ME6211C33M5G-N</text>
<text x="112.7" y="38.9">22uF</text>
<text x="231.1" y="38.9">C3</text>
<text x="139.3" y="47.7">L1</text>
<text x="231.1" y="42">47uF</text>
<text x="260.5" y="45.9">LED1</text>
<text x="366.9" y="45.9">C1</text>
<text x="27.3" y="53">SM02B-GHS-TB(LF)(SN)</text>
<text x="40.2" y="49.5">U3</text>
<text x="137.2" y="51.2">10uH</text>
<text x="167.2" y="51.9">C4</text>
<text x="206.7" y="52.6">13.7K</text>
<text x="206.7" y="49.5">R4</text>
<text x="366.9" y="49.1">1uF</text>
<text x="167.2" y="55">22nF</text>
<text x="312.1" y="94.9">HDR-M-2.54_1x3</text>
<text x="312.1" y="91.7">J1</text>
<text x="347.3" y="94.9">HDR-M-2.54_1x3</text>
<text x="347.3" y="91.7">J2</text>
<text x="150.5" y="107.4">U4</text>
<text x="110.8" y="113">R5</text>
<text x="150.5" y="110.6">GD32E230G8U6TR</text>
<text x="110" y="116.5">10K</text>
<text x="37" y="123.5">C5</text>
<text x="51.2" y="123.6">C6</text>
<text x="91.5" y="124.5">X1</text>
<text x="231.4" y="123.2">10K</text>
<text x="231.4" y="120">R6</text>
<text x="37" y="126.8">100nF</text>
<text x="51.2" y="126.7">4.7uF</text>
<text x="91.4" y="127.7">8MHz</text>
<text x="321.7" y="139.4">U5</text>
<text x="388.8" y="139.4">U6</text>
<text x="90" y="149.6">25pF</text>
<text x="90" y="146.5">C7</text>
<text x="104.1" y="149.6">25pF</text>
<text x="104.1" y="146.5">C8</text>
<text x="277.4" y="146.5">R7</text>
<text x="344.5" y="146.5">R8</text>
<text x="232.8" y="153.2">100nF</text>
<text x="232.8" y="150">C9</text>
<text x="277.7" y="150">120</text>
<text x="305.2" y="150">Q1</text>
<text x="344.7" y="150">120</text>
<text x="372.2" y="150">Q2</text>
<text x="291.4" y="162">100K</text>
<text x="291.4" y="158.8">R9</text>
<text x="358.4" y="162">100K</text>
<text x="358.4" y="158.8">R10</text>
<text x="35.3" y="167.3">10nF</text>
<text x="35.3" y="164.1">C10</text>
<text x="52.9" y="167.3">1uF</text>
<text x="52.9" y="164.1">C11</text>
<text x="225.7" y="201">SW1</text>
<text x="166.2" y="208.2">R14</text>
<text x="225.7" y="204.3">CDM-08</text>
<text x="121.3" y="211.7">BUZZER1</text>
<text x="166.2" y="211.4">300</text>
<text x="51.7" y="220.6">R11</text>
<text x="303.1" y="217">D1</text>
<text x="51.7" y="224.1">R12</text>
<text x="51.7" y="227.6">R13</text>
<text x="59.9" y="222.3">47</text>
<text x="59.9" y="225.9">47</text>
<text x="171.4" y="224.1">SIGNAL</text>
<text x="387" y="222.3">U8</text>
<text x="27.6" y="230.3" transform="rotate(-90 27.6 230.3)">U7</text>
<text x="59.9" y="229.4">47</text>
<text x="121.3" y="240">Q4</text>
<text x="169.3" y="240">Q3</text>
<text x="31.1" y="248.6" transform="rotate(-90 31.1 248.6)">SM05B-GHS-TB(LF)(SN)</text>
</g>
<g font-size="3.2" fill="#00f">
<text x="38.5" y="30.5" transform="rotate(-90 38.5 30.5)">3</text>
<text x="40.2" y="34" transform="rotate(-90 40.2 34)">3</text>
<text x="46.1" y="35.6">2</text>
<text x="49.6" y="33.9">2</text>
<text x="55.4" y="33.3">GND</text>
<text x="40.2" y="40" transform="rotate(-90 40.2 40)">4</text>
<text x="46.1" y="39.2">1</text>
<text x="49.6" y="37.4">1</text>
<text x="55.4" y="36.9">3V3</text>
<text x="136.5" y="40.4">BATTERY</text>
<text x="155" y="37.4">4</text>
<text x="155" y="40.9">5</text>
<text x="159.5" y="38.8">EN</text>
<text x="175.2" y="38.8">FB</text>
<text x="181.7" y="40.9">2</text>
<text x="181.7" y="37.4">3</text>
<text x="293.5" y="38.6">5V</text>
<text x="304.7" y="39.2">1</text>
<text x="308.2" y="40.9">VIN</text>
<text x="324.9" y="40.9">VOUT</text>
<text x="335.3" y="39.2">5</text>
<text x="342.9" y="38.6">3V3</text>
<text x="38.5" y="43.5" transform="rotate(-90 38.5 43.5)">4</text>
<text x="125.9" y="43.9">5V</text>
<text x="155" y="44.4">6</text>
<text x="159.5" y="42.3">IN</text>
<text x="159.5" y="45.9">SW</text>
<text x="171.9" y="42.3">GND</text>
<text x="174.9" y="45.9">BS</text>
<text x="181.7" y="44.4">1</text>
<text x="293.5" y="45.7">5V</text>
<text x="293.5" y="42.2">GND</text>
<text x="304.7" y="46.2">3</text>
<text x="308.2" y="48">CE</text>
<text x="329.2" y="48">NC</text>
<text x="335.3" y="46.2">4</text>
<text x="38.5" y="58.7" transform="rotate(-90 38.5 58.7)">3</text>
<text x="40.2" y="62.2" transform="rotate(-90 40.2 62.2)">3</text>
<text x="46.1" y="63.9">2</text>
<text x="49.6" y="65.6">1</text>
<text x="49.6" y="62.1">2</text>
<text x="55.4" y="61.6">GND</text>
<text x="55.4" y="65.1">BATTERY</text>
<text x="38.5" y="71.7" transform="rotate(-90 38.5 71.7)">4</text>
<text x="40.2" y="68.2" transform="rotate(-90 40.2 68.2)">4</text>
<text x="46.1" y="67.4">1</text>
<text x="298.8" y="98.6">PWM1</text>
<text x="334.1" y="98.6">PWM2</text>
<text x="298.8" y="102.1">5V</text>
<text x="298.8" y="105.7">GND</text>
<text x="334.1" y="105.7">GND</text>
<text x="334.1" y="102.1">5V</text>
<text x="133.6" y="115">1</text>
<text x="133.6" y="118.5">2</text>
<text x="137.1" y="116.8">BOOT0</text>
<text x="161.9" y="116.8">PB7</text>
<text x="169.5" y="118.5">27</text>
<text x="169.5" y="115">28</text>
<text x="122.4" y="125.1">NRST</text>
<text x="133.6" y="122.1">3</text>
<text x="133.6" y="125.6">4</text>
<text x="137.1" y="120.3">OSCIN/PF0</text>
<text x="137.1" y="123.8">OSCOUT/PF1</text>
<text x="161.9" y="123.8">PB5</text>
<text x="161.9" y="120.3">PB6</text>
<text x="169.5" y="125.6">25</text>
<text x="169.5" y="122.1">26</text>
<text x="177.1" y="121.5">BUZZER</text>
<text x="177.1" y="125.1">LED</text>
<text x="122.4" y="128.6">3V3</text>
<text x="137.1" y="127.4">NRST</text>
<text x="161.9" y="130.9">PB3</text>
<text x="161.9" y="127.4">PB4</text>
<text x="169.5" y="129.1">24</text>
<text x="122.4" y="132.1">BIT0</text>
<text x="122.4" y="135.6">BIT1</text>
<text x="133.6" y="132.6">6</text>
<text x="133.6" y="136.2">7</text>
<text x="137.1" y="134.4">PA0</text>
<text x="137.1" y="137.9">PA1</text>
<text x="159.9" y="137.9">PA14</text>
<text x="159.9" y="134.4">PA15</text>
<text x="169.5" y="136.2">22</text>
<text x="169.5" y="132.6">23</text>
<text x="177.1" y="135.6">SWCLK</text>
<text x="230" y="132.1">NRST</text>
<text x="304.7" y="136.2">1</text>
<text x="308.2" y="137.9">1</text>
<text x="317.1" y="132.8" transform="rotate(-90 317.1 132.8)">4</text>
<text x="318.9" y="136.3" transform="rotate(-90 318.9 136.3)">4</text>
<text x="371.8" y="136.2">1</text>
<text x="375.2" y="137.9">1</text>
<text x="384.2" y="132.8" transform="rotate(-90 384.2 132.8)">4</text>
<text x="385.9" y="136.3" transform="rotate(-90 385.9 136.3)">4</text>
<text x="122.4" y="139.2">BIT2</text>
<text x="122.4" y="142.7">BIT3</text>
<text x="133.6" y="139.7">8</text>
<text x="133.6" y="143.2">9</text>
<text x="137.1" y="141.5">PA2</text>
<text x="159.9" y="141.5">PA13</text>
<text x="169.5" y="143.2">20</text>
<text x="169.5" y="139.7">21</text>
<text x="177.1" y="139.2">SWDIO</text>
<text x="177.1" y="142.7">FUSE2</text>
<text x="304.7" y="139.7">2</text>
<text x="308.2" y="141.5">2</text>
<text x="318.9" y="142.3" transform="rotate(-90 318.9 142.3)">3</text>
<text x="371.8" y="139.7">2</text>
<text x="375.2" y="141.5">2</text>
<text x="385.9" y="142.3" transform="rotate(-90 385.9 142.3)">3</text>
<text x="122.4" y="146.2">BIT4</text>
<text x="122.4" y="149.8">BIT5</text>
<text x="131.6" y="146.8">10</text>
<text x="137.1" y="145">PA3</text>
<text x="137.1" y="148.5">PA4</text>
<text x="148.9" y="145">PA10(PA12)</text>
<text x="150.9" y="148.5">PA9(PA11)</text>
<text x="169.5" y="146.8">19</text>
<text x="177.1" y="149.8">TRIGGER</text>
<text x="177.1" y="146.2">FUSE1</text>
<text x="263.5" y="148">FUSE1</text>
<text x="317.1" y="145.8" transform="rotate(-90 317.1 145.8)">3</text>
<text x="330.6" y="148">FUSE2</text>
<text x="384.2" y="145.8" transform="rotate(-90 384.2 145.8)">3</text>
<text x="122.4" y="153.3">BIT6</text>
<text x="131.6" y="150.3">11</text>
<text x="131.6" y="153.8">12</text>
<text x="137.1" y="152">PA5</text>
<text x="137.1" y="155.6">PA6</text>
<text x="161.9" y="152">PA8</text>
<text x="169.5" y="150.3">18</text>
<text x="177.1" y="153.3">3V3</text>
<text x="122.4" y="160.3">PWM114</text>
<text x="122.4" y="156.8">BIT7</text>
<text x="131.6" y="157.3">13</text>
<text x="137.1" y="159.1">PA7</text>
<text x="169.5" y="160.9">15</text>
<text x="177.1" y="156.8">GND</text>
<text x="177.1" y="160.3">PWM2</text>
<text x="137.1" y="162.6">PB0</text>
<text x="154.5" y="164" transform="rotate(-90 154.5 164)">EP</text>
<text x="161.9" y="162.6">PB1</text>
<text x="153.1" y="168.8" transform="rotate(-90 153.1 168.8)">29</text>
<text x="220.2" y="208.5">9</text>
<text x="236.4" y="208.5">8</text>
<text x="242.4" y="208">BIT7</text>
<text x="36.7" y="215.9" transform="rotate(-90 36.7 215.9)">7</text>
<text x="218.2" y="212">10</text>
<text x="218.2" y="215.5">11</text>
<text x="236.4" y="215.5">6</text>
<text x="236.4" y="212">7</text>
<text x="242.4" y="215">BIT5</text>
<text x="242.4" y="211.5">BIT6</text>
<text x="382.4" y="215.7" transform="rotate(-90 382.4 215.7)">4</text>
<text x="38.1" y="220.4" transform="rotate(-90 38.1 220.4)">7</text>
<text x="45.9" y="220.8">1</text>
<text x="69.5" y="220.3">NRST</text>
<text x="117.1" y="217.7">+</text>
<text x="218.2" y="219.1">12</text>
<text x="236.4" y="219.1">5</text>
<text x="242.4" y="218.5">BIT4</text>
<text x="353.5" y="218.5">TRIGGER</text>
<text x="370" y="219.1">1</text>
<text x="373.5" y="220.8">1</text>
<text x="384.2" y="219.2" transform="rotate(-90 384.2 219.2)">4</text>
<text x="41.4" y="222.2">1</text>
<text x="41.4" y="225.8">2</text>
<text x="45.9" y="224.4">2</text>
<text x="45.9" y="227.9">3</text>
<text x="69.5" y="223.8">SWDIO</text>
<text x="69.5" y="227.4">SWCLK</text>
<text x="218.2" y="222.6">13</text>
<text x="218.2" y="226.1">14</text>
<text x="236.4" y="226.1">3</text>
<text x="236.4" y="222.6">4</text>
<text x="242.4" y="225.6">BIT2</text>
<text x="242.4" y="222.1">BIT3</text>
<text x="370" y="222.6">2</text>
<text x="373.5" y="224.4">2</text>
<text x="384.2" y="225.2" transform="rotate(-90 384.2 225.2)">3</text>
<text x="41.4" y="229.3">3</text>
<text x="41.4" y="232.8">4</text>
<text x="45.9" y="231.4">4</text>
<text x="127.7" y="229.1">GND</text>
<text x="218.2" y="229.7">15</text>
<text x="218.2" y="233.2">16</text>
<text x="236.4" y="233.2">1</text>
<text x="236.4" y="229.7">2</text>
<text x="242.4" y="232.7">BIT0</text>
<text x="242.4" y="229.1">BIT1</text>
<text x="382.4" y="228.7" transform="rotate(-90 382.4 228.7)">3</text>
<text x="38.1" y="238.1" transform="rotate(-90 38.1 238.1)">6</text>
<text x="41.4" y="236.4">5</text>
<text x="45.9" y="234.9">5</text>
<text x="96" y="236.2">BUZZER</text>
<text x="148.9" y="237.9">LED</text>
<text x="36.7" y="242.6" transform="rotate(-90 36.7 242.6)">6</text>
</g>
<g font-size="3.2">
<text x="304.7" y="42.7">2</text>
<text x="308.2" y="44.4">VSS</text>
<text x="314" y="100.5">1</text>
<text x="349.2" y="100.5">1</text>
<text x="314" y="107.6">3</text>
<text x="314" y="104.1">2</text>
<text x="349.2" y="107.6">3</text>
<text x="349.2" y="104.1">2</text>
<text x="161.5" y="159.1">VSS</text>
<text x="169.5" y="157.3">16</text>
</g>
<g font-size="3.2" fill="#f00">
<text x="133.6" y="129.1">5</text>
<text x="137.1" y="130.9">VDDA</text>
<text x="161" y="155.6">VDD</text>
<text x="169.5" y="153.8">17</text>
</g>
</svg>
